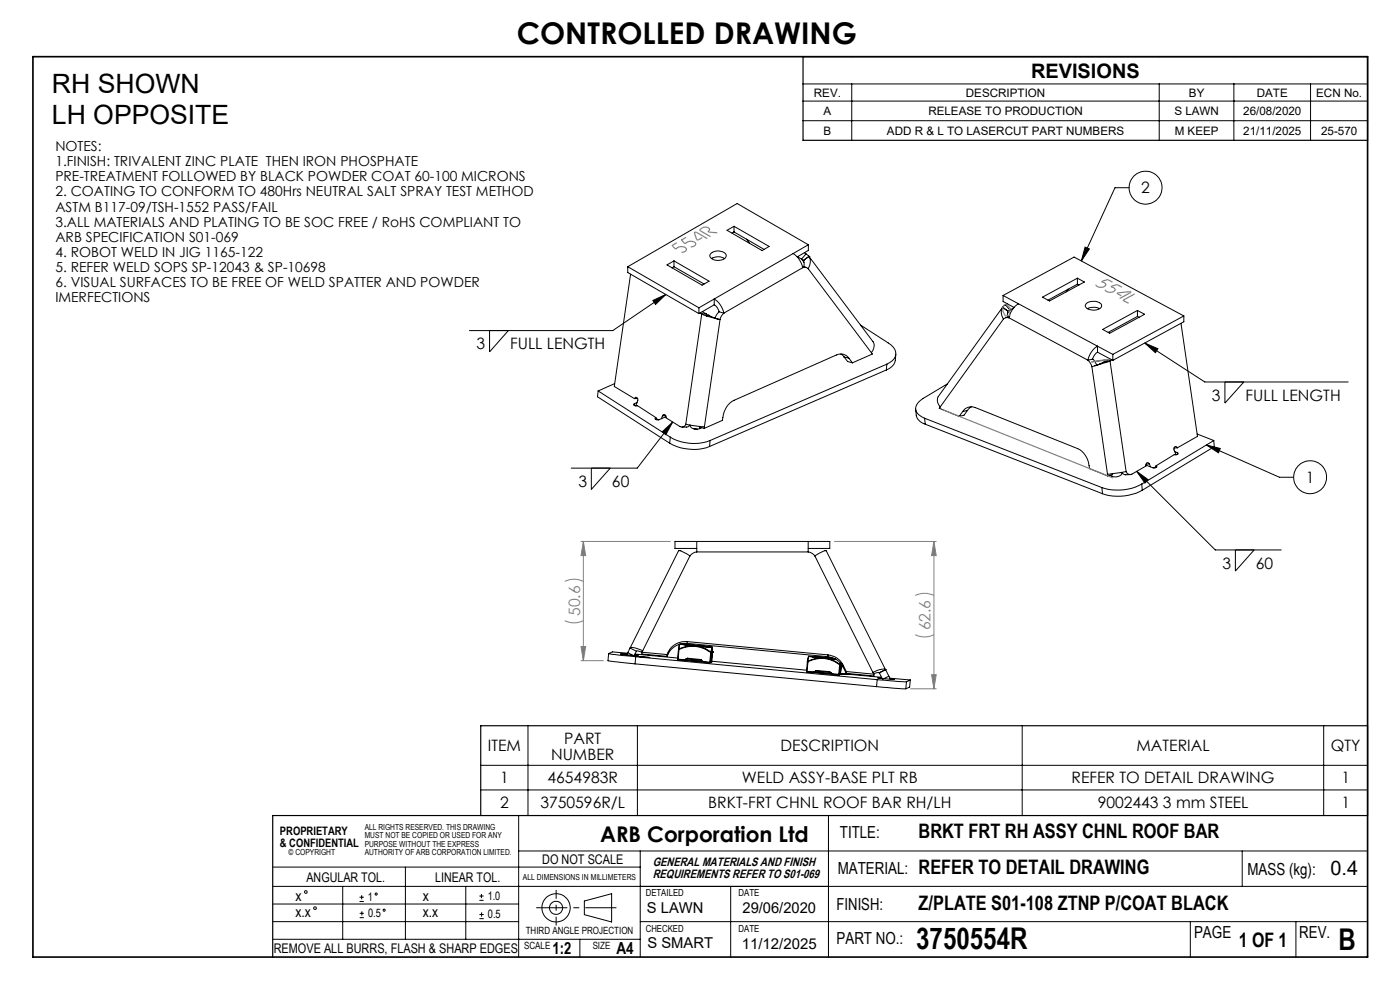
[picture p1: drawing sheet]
<svg xmlns="http://www.w3.org/2000/svg" width="297mm" height="210mm" viewBox="0 0 297 210" stroke-linecap="round" stroke-linejoin="round" font-family="sans-serif">
<g fill="none" stroke="#000" stroke-width=".21">
<path d="M170.4 17.8h119.7M180.7 17.8v12M245.9 17.8v12M261.8 17.8v12M278 17.8v12M170.4 21.4h119.7M170.4 25.6h119.7M239.5 39.8h-3l-7.1 15.5M133.2 56.6l15.1 8.7M133.2 56.6v1.2l15.1 8.7M133.8 58.2l-3.5 23.8 4.3 2.6M141.5 56.2l1.5-.9 7.4 4.3-1.5 .9z"/>
<path d="M143 55.3v1.3M143 56.6l6.4 3.6M143 56.6l-.4 .2M150.8 53.8a2.29 2.29 0 0 1 3.3 .3 1.26 1.26 0 0 1-1.6 1.1 1.71 1.71 0 0 1-1.9-.9zM151 54.8a2.63 2.63 0 0 1 2.7 0M154.2 48.9l1.5-.9 7.5 4.3-1.5 .9zM155.7 48v1.2M155.7 49.2l6.4 3.7M155.7 49.2l-.4 .3M158.4 50.7l.6 .9M168.2 53.8a4.5 4.5 0 0 1 2.1 3M169.2 54.5l.8 .5"/>
<path d="M170 55l.4 .3M170 55l.6 .6M170.3 56.5l.7 .2M170.3 56.8a1.05 1.05 0 0 1 1.2 .2M170.3 56.8l-16.7 9.6M170.4 55.3h.1M170.4 55.3a1.31 1.31 0 0 1 .1 1.3M170.6 53.6l.4 .3M171 53.9l.6 .5M171 53.9l-1 1.1M171.5 57l13.4 17.8M171.5 51.9l-15.1-8.7-23.2 13.4"/>
<path d="M171.5 51.9l-23.2 13.4M171.5 51.9v1.2l-2.4 1.4M171.6 54.3l13.6 18.2a2.08 2.08 0 0 1-.3 2.3M171.6 54.4a2.52 2.52 0 0 1-.1 2.6M171.6 54.4h.1M171.6 54.4l-1.2 .9M228.6 59v1.3M230.2 52.4l.9 .4-1.7 2.5zM103.9 70.1v4.5l3.9-4.5M138.5 63.7l2.8-1.2-2.2 2.1zM141.3 62.5l-11.3 7.6h-30.4M148.3 65.3v1.2"/>
<path d="M148.5 66.4l.4 .2M148.9 66.6l.9 .4M148.9 66.6l-3.4 23.4M148.9 66.6h.9M149 66.1l.8 .5M149.8 67h.1M149.8 67l3 .8M149.8 66.6l.5 .3M150.3 66.9l1 .4M150.3 66.9h.1M150.3 66.9l-.5 .1M151.3 67.3l1.5 .5"/>
<path d="M151.5 64.7v-1.3a4.7 4.7 0 0 1 2.1 3M151.5 64.7a2.22 2.22 0 0 1 1 1.4M151.5 64.7l-3.2 1.8M152.5 66.1l-.6 .8-.2 .6M152.5 66.1l1.1 .3M152.8 67.8l-3.4 22.7M153.6 66.4l-.6 .8-.2 .6M178.4 75.1l.7 .6M179.1 75.7l1 .3M179.1 75.7l.7 1 1 .3M180.1 76a2.06 2.06 0 0 0-2.7-.7l-21.6 9.6a4.7 4.7 0 0 0-2.6 4.3l-3.8 1.7M180.1 76l.7 1"/>
<path d="M182.6 69l5.8 3.7a2.35 2.35 0 0 1 1.3 3.4l-1.6 1.1M184.9 74.8l.2 .3-4.3 1.9M188 78.5l-37.5 16.2M188.1 77.2l-37.5 16.2M188.1 77.2l-.1 1.3M190 75.2a2.89 2.89 0 0 1-2 3.3M212.7 65.2l-13.8 19.2a2.02 2.02 0 0 0 .6 1.9M212.7 65.2h.1M212.7 65.2a2.34 2.34 0 0 0 .2 2.5M212.7 65.2l1.2 .9M212.7 65.2l1.2 .8M212.8 62.7l3.3 1.7"/>
<path d="M212.8 62.7l15.1-8.2 23.2 12.5M212.8 62.7v1.3l2.3 1.2M212.9 67.7l-13.4 18.6M213.3 64.7l-.6 .5M213.3 64.7l.9 1M213.7 64.4l-.4 .3M213.9 66.1l-.2 .6 .1 .6M213.9 66v.1M214 67.4a1.07 1.07 0 0 0-1.1 .3M214 67.4l16.8 9M214.1 67.2l-.7 .2M214.2 65.7l-.3 .3"/>
<path d="M214.2 65.7l-.5 .8M215.1 65.3l-.9 .4M216.1 64.4a4.5 4.5 0 0 0-2.1 3M216.1 64.4l16.7 9M221.2 63l7.4-4 1.4 .8-7.4 4zM226.6 61.3l-.4 .6M228.6 60.3l-6.3 3.4M228.6 60.3l.3 .2M230.4 64.4a2.5 2.5 0 0 1 3.3 .2 1.17 1.17 0 0 1-1.4 1.2h-.5a1.69 1.69 0 0 1-1.6-.9zM230.7 65.5l1.2-.3 1.4 .3M230.8 76.4l.4 .4 .4 1M231.6 77.8l3.3 22.8"/>
<path d="M231.8 76.2l.4 .4 .5 .9M231.8 76.2l-1 .2M232.8 73.4a4.5 4.5 0 0 0-2 3M232.8 74.7a2.31 2.31 0 0 0-1 1.5M232.8 73.4v1.3M232.8 73.4l3.3 1.8M232.8 74.7l3.3 1.7M233.3 77.2l-1.1 .4M233.9 69.9l7.4-4 1.5 .8-7.4 4zM234.1 76.9l-.8 .3M234.1 76.9h.1M234.1 76.9h.4"/>
<path d="M234.1 76.9h.5M234.5 76.9l-2.9 .9M234.5 76.9h.1M234.5 76.6l-.4 .3M235.4 76.1l-.9 .5M235.5 76.5l-.9 .4M235.5 76.5l3.4 23.5M235.5 76.5l-1 .1M235.9 76.3l-.4 .2M236.1 75.2v1.2M241.3 65.9v1.2M241.3 67.1l-6.2 3.4"/>
<path d="M241.3 67.1l.4 .2M242.9 72.8l2.7 1.2-.5 .8zM242.9 72.8l12.7 8.2h30.4M250.5 68.6l3.5 24-4.2 2.4M251.1 67l-15 8.2M251.1 67v1.3l-15 8.1M125.4 99.3v4.5l4.1-4.5M126.9 82.9l15.3 9.8M126.9 82.9l-.1 1.3 15.3 9.8M130.4 81.4l-3.5 1.5M134.6 85.6l-.2 .2 .1 .2 .8 .1 3.8 2.5M134.6 84.6a.41 .41 0 0 1 .6-.2 .41 .41 0 0 1 .1 .6l-.4 1.1"/>
<path d="M134.6 84.6h.7M134.6 85.6l-.1 .4M135.1 85.4l-.5 .2M139.1 88.7l.6 .4M139.1 88.6v.4M140.5 91.6l2.2-2.1-1.4 2.7zM140.5 88.2a.41 .41 0 0 1 .6-.2 .41 .41 0 0 1 .2 .6l3 1.9a.84 .84 0 0 0 1.2-.5M140.5 88.2l-.2 .6M140.5 88.2h.8M141.3 88.4l-1.7 .7-.5-.1-.1-.2 .1-.2M142.1 94a10.3 10.3 0 0 0 8.4 .7M142.2 92.7a9.9 9.9 0 0 0 8.4 .7"/>
<path d="M142.2 92.7l-.1 1.3M142.7 89.5l-7.5 9.8h-14M145.5 90l3.9 .5M146.3 90.2l-.4 .3-1.2 .1M146.4 90.2a1.36 1.36 0 0 0 2.1 .7l.3-.2M147.2 91h.8M148.4 90.4v.2l1 .3M149.4 90.5v.4M150.6 93.4l-.1 1.3M194.2 86.8a2.75 2.75 0 0 0 2.1 3.2M196.1 88.7l37.7 14.7M196.1 88.7l.2 1.3"/>
<path d="M196.3 90l37.6 14.7M199.5 86.3l-.3 .3 4.3 1.7M201 81.4l-5.2 3.1a2.39 2.39 0 0 0-1.4 2.9 3.5 3.5 0 0 0 1.7 1.3M204.2 87.3a2.18 2.18 0 0 1 2.7-.8l21.7 8.7a4.8 4.8 0 0 1 2.5 4.2l3.9 1.6M204.2 87.3l-.7 1M205.2 87.1l-1 .2M205.2 87.1l-.7 1-1 .2M206.1 86.3l-.9 .8M241.1 100l2.5 1.8-.7 .7zM241.1 100l16.7 16.7h14M243.1 98.7l1.7 .6 .6-.2-.1-.3M243.8 98.4a.42 .42 0 0 0-.6-.2 .42 .42 0 0 0-.1 .6l-3 1.8a.88 .88 0 0 1-1.2-.6"/>
<path d="M243.8 98.4l.3 .6M243.8 98.4l-.7 .1M245.3 98.8v.4M245.3 99l-.5 .3M249.2 95.8l.6 .2M249.8 95a.42 .42 0 0 0-.6-.2 .42 .42 0 0 0-.1 .6l.4 1.1M249.8 96l.1 .2-.1 .2h-.7l-3.8 2.4M249.8 95h-.7M249.8 96v.4M254 92.1l3.5 1.3M255.9 94.4l3 .7-.4 1zM255.9 94.4l15.5 6.8h3"/>
<path d="M257.5 93.4l-15.3 9.3M257.5 93.4l.1 1.3-15.3 9.3M259.9 81v4.5l4-4.5M144.2 116.8h-.2l-10.3 20.7M144.2 116.8h.1M144.2 116.8l2.2 1.1M146.4 117.9l-10.1 20.1M147.8 117.1a2.19 2.19 0 0 0-1.4 .8M147.8 114.9v2.2M147.8 117.1h23.6M147.8 116.3h-4.6v-1.4h32.8v1.4h-4.6M171.4 117.1l1 .4 .5 .4"/>
<path d="M171.4 114.9v2.2M172.9 117.9l12.3 24.7M175 116.8l-2.1 1.1M175 116.8h.1M175 116.8h.3l12.6 25.3M233.8 103.4l.1 1.3M234.9 100.6l.1 .4M236 100.5v.2l-1 .3M237.9 100.2v.1a1.23 1.23 0 0 1-1.7 .8l-.7-.3M238 100.2l.7 .5h1.1M238.9 100l-4 .6M242.2 102.7a10.7 10.7 0 0 1-8.4 .7"/>
<path d="M242.2 102.7l.1 1.3M242.3 104a10.7 10.7 0 0 1-8.4 .7M262.1 116.7v4.4l4-4.4M129.1 138.7l-.1 1.5 5.7 .6M132.2 138.8l-.6-.1 2.7 .3M132.2 138.8h.1M132.4 138.7l-.2 .1M132.4 138.7v.1M132.5 138.7l-.5-.1 .4 .1M132.5 138.7h.5M132.5 138.7v.1M133.1 138.6l-3.2-.3-.8 .4 5.8 .6"/>
<path d="M133.2 138.5l-.2 .4M133.7 137.5a3.4 3.4 0 0 1 2.6 .5M133.7 137.5l-.5 1M133.7 137.5l1.3 .6M134.5 139h.1M134.5 139l.6 .1-.5-.1M134.6 138.9h.3M134.6 139v.1M134.7 138.7l9.1 .9M134.9 139.3l51.2 4.9M134.9 139.3l-.2 1.5M134.9 139h-.3"/>
<path d="M134.9 138.9l.5 .1h-.5M134.9 138.9v.1M135 138.1h.3l.9 .3M135 138.1l-.5 1-1.3-.6M135.3 139.2l2.5 .3zM136.2 138.4l5.3 .4M136.2 138.4v.3l5.3 .5M136.3 138l-.1 .4M141.5 138.8v.4M141.8 138.3l-.3 .5M141.8 138.3v.4M141.8 138.7l-.3 .5"/>
<path d="M143.7 139.8l.2 .1M143.7 139.8h.2M143.9 139.8v.1M143.9 139.9h1.3M143.9 139.8l1.3 .1M143.9 137.8h.1M143.9 137.8l-.2 2M144 137.7l-.1 .1M144 137.7v.1M144 137.8a6.2 6.2 0 0 1 6.8 .6M144 137.8l-.1 2M144.1 136.7l-.2 1.1"/>
<path d="M144.3 136.6l6.8 .7M145 136.7l5.2 .5M145 136.7h.1M145.2 139.9l.6-.3 2.9 .3 .5 .4M145.6 139.8l3.3 .3M145.8 136.1a4 4 0 0 0-4 2.2M145.8 136.5a4 4 0 0 0-4 2.2M145.8 136.1l29.8 2.8M145.8 136.5l29.8 2.8M145.8 136.1v.4M145.8 139.6l-.5 .3M146.8 137h-.9l-1.9 .7"/>
<path d="M146.8 137l1.4 .1M146.8 137l-2.6-.3-.2 1M148.2 137.1l1.5 .5 1.1 .7M148.2 137.1l2.8 .2M150.2 137.2h.1M150.8 138.4h.1M150.8 138.4l-.2 2.1M150.8 138.3v.1M150.8 138.3l.1 .1M150.9 138.4l-.2 2.1M151 137.3l-.2 1M151 137.3h.1"/>
<path d="M151.1 137.3v1M151.1 138.3h.1M151.1 138.3v-.9l-.2 1M151.1 138.3l-.1 2.1M171.5 139.3l-.2 1.1M171.5 139.2h.1M171.6 139.2h.1M171.6 139.2l2.5 .4M171.6 139.2l-.3 1.1M171.6 139.2l5.4 .5M172.4 139.3l4.7 .4M172.4 139.3l4.8 .5"/>
<path d="M172.4 139.3h.1M174.1 139.6l-1.2 .1-1.6 .6M174.1 139.6l1.5 .1M175.6 139.7l1.5 .5 1.1 .7M175.6 139.7l1.7 .1M175.6 138.9a3.9 3.9 0 0 1 3.3 2.2M175.6 139.3a3.9 3.9 0 0 1 3.3 2.2M175.6 138.9v.4M112 153.9v19.1M134.7 140.8l51.2 4.9M135.2 153.9v19.1M149.2 140.3l1.4 .3"/>
<path d="M149.2 140.3l1.4 .2M149.2 140.4l-4.1-.4 4.2 .4M150.6 140.6h.1M150.6 140.5h.1M150.6 140.5v.1M150.7 140.5l-.1 .1M150.7 140.4l-.1 .2M150.7 140.4v.1M150.8 140.5h.1M150.9 140.4l-.2 .1M150.9 140.4v-.4l-.2 .4M151 140.4l-.1 .1"/>
<path d="M151 140.4h.1M151 140.4h-.1M151 140.3l20.1 1.9M171.1 142.4l.1 .1M171.1 142.4h.1M171.2 142.4v.1M171.2 142.5h1.4M171.2 142.4l1.4 .1M171.3 140.4h.1M171.3 140.4l-.2 2M171.3 140.3l.1 .1M171.3 140.3v.1"/>
<path d="M171.4 140.4a6.1 6.1 0 0 1 6.7 .6M171.4 140.4l-.2 2M172.5 142.6l4.2 .4M172.5 142.6l4.1 .3M172.6 142.5l.6-.3 2.8 .3 .5 .4M173 142.3l3.2 .4M173.2 142.2l-.6 .3M176.3 142.7h-.1l.2 .1M176.5 142.9l.3 .2 1.1 .1M176.5 142.9l1.4 .1M177.9 143h.1M177.9 143v.2"/>
<path d="M178 143.1l-.1 .1M178 143.1h.1M178 143v.1M178 143h.1M178.1 143.1h.1M178.1 141h.2M178.1 143l-.1 .1M178.1 141l-.2 2M178.2 140.9l-.1 .1M178.2 140.9l.1 .1M178.2 143v.1M178.3 143l-.2 .1"/>
<path d="M178.3 141l-.3 2M178.3 143v-.4l-.2 .4M178.3 140.6l-.1 .3M178.3 142.9l-.1 .1M178.3 142.9h.1M178.3 143l8.7 .7M178.3 142.9v.1M178.3 140.7v.3M178.5 140.9h.1M178.5 140.9l-.2 2M178.9 141.1l.6 1.3M178.9 141.5l.6 1.3"/>
<path d="M178.9 141.1v.4M179.5 142.8l5.9 .6v-.4M179.5 142.4v.4M179.5 142.4l5.9 .6M185.2 142.6l.2 .4M185.9 145.7l6.3 .4M186.1 144.2l6.2 .4M186.1 144.2l-.2 1.5M186.5 142.7h-.3l-.9 .2M186.5 142.7l.7 1.4 1.4-.7M186.5 142.7h.1M186.7 143.9h.4"/>
<path d="M186.8 143.9l-.6-.1 .5 .1M186.8 143.9h.1M186.9 143.8l-.1 .1M186.9 143.8v.1M186.9 143.8l-.5-.1 .5 .1M186.9 143.8h.2M187.5 144l2.1 .1h-.5M187.9 142.1a3.4 3.4 0 0 0-2.7 .5M187.9 142.1l.7 1.3M187.9 142.1h.1M187.9 142.1l-1.4 .6M188.6 143.4l.3 .7"/>
<path d="M188.8 143.9l4.3 .3M188.8 144h.5M189.1 144.1h.1M189.3 144l-.2 .1M189.3 144l.5 .1-.5-.1M189.3 144h.1M192.3 144.6l-.1 1.5M193.1 144.2l-.8 .4M193.1 144.2l-.1 1.6-.8 .3M216.9 153.9v19.1M280.8 153.9v19.1M102 162.3h188.1"/>
<path d="M102 167.6h188.1M102 173h188.1M110 173v30M175.8 173v30M57.9 188h232.2M57.9 195.5h52.1M57.9 191.8h52.1M57.9 199.2h77.9M57.9 183.9h77.9M72.7 188v11.2M76.3 191.2h.9M76.3 190.3h.9"/>
<path d="M76.3 194.7h.9M76.3 193.7h.9M76.7 189.9v.9M76.8 193.3v.9M86 183.9v15.3M98.8 188v11.2M101.7 194.9h.9M101.7 194h.9M101.7 191h.9M101.7 190.1h.9M102.1 189.6v.9M102.2 193.5v.9"/>
<path d="M110 180.5h180.1M123 199.2v3.8M124 191.1l5.8-1.5v6l-5.8-1.6zM135.8 180.5v22.5M135.8 195.5h154.3M155 188v15M252.5 195.5v7.5M263.5 180.5v7.5M274.9 195.5v7.5"/>
<circle cx="243" cy="39.8" r="3.5"/>
<circle cx="277.9" cy="101.2" r="3.5"/>
<circle cx="64.9" cy="189.2" r=".29"/>
<circle cx="66.8" cy="192.6" r=".29"/>
<circle cx="79.8" cy="189.6" r=".22"/>
<circle cx="81.5" cy="193.1" r=".22"/>
<circle cx="118" cy="192.6" r="3"/>
<circle cx="118" cy="192.6" r="1.38"/>
</g>
<g fill="none" stroke="#808080" stroke-width=".21">
<path d="M123.3 114.9h18.9M123.8 114.9l.4 3h-.9zM123.8 114.9v25.3M177 114.9h21.6M198.1 114.9l.5 3h-1zM198.1 114.9v31.2M119.8 131.6a4.5 4.5 0 0 0 4 0M119.8 123.3a4.5 4.5 0 0 1 4 0M123.3 137.2h.9l-.4 3zM194.1 134.6a4.5 4.5 0 0 0 4 0M194.1 126.3a4.5 4.5 0 0 1 4 0M123.3 140.2h4.7"/>
<path d="M193.1 146.1h5.5M197.6 143.1h1l-.5 3z"/>
</g>
<path d="M143.6 51.5l-1 .6 .7 .7a1.72 1.72 0 0 1 2.3 0l-.1 .5-.9 .2M145.6 50.3l-1 .6 .7 .7a1.53 1.53 0 0 1 2.3 .1l-.4 .5-.7 .2M149 50.4l-.8 .5h-.4l-.5-1.6h.4l2.3 1.3M152.2 49.4l-1.8-.2-.2-.1a.49 .49 0 0 0 .3-.6 .49 .49 0 0 0-.6-.3l-.7 .1-.6 .3-.1 .3 2.2 1.3M236 59.9l-1-.6-1.2 .4a.85 .85 0 0 1 .7 .9 1.32 1.32 0 0 1-2-.2M213 64.7l.5-.3 .9 1.1-.2 .1a.83 .83 0 0 0 .1 1.2l-1 .3-.1-.3-.5-1.1 .1-.6zM231.5 76.8l3.9-.6zM237.9 62.8l-.9-.6 2.7-.4 .2 .2-2.4 1.3M238 60.9l-1-.5-1.2 .4a.85 .85 0 0 1 .7 .8 1.32 1.32 0 0 1-2-.2M240.7 62.4l-2.4 1.3 1.1 .6M199.9 86.9l36.2 14.5" fill="none" stroke="#808080" stroke-width=".25"/>
<path d="M113.7 192.6h17.1" fill="none" stroke="#000" stroke-width=".21" stroke-dasharray="15.2 1.3 1.3 1.3" stroke-dashoffset="8.6" stroke-linecap="butt"/>
<path d="M118 196.3v-7.5" fill="none" stroke="#000" stroke-width=".21" stroke-dasharray="15.2 1.3 1.3 1.3" stroke-dashoffset="13.4" stroke-linecap="butt"/>
<path d="M170.4 12h119.7v17.8h-119.7zM102 173v-19.1h188.1v19.1h-232.2v30" fill="none" stroke="#000" stroke-width=".25"/>
<path d="M7 12h283.1v191h-283.1z" fill="none" stroke="#000" stroke-width=".35"/>
<path d="M197.6 143.1h1l-.5 3zM198.1 114.9l.5 3h-1zM123.3 137.2h.9l-.4 3zM123.8 114.9l.4 3h-.9z" fill="#808080"/>
<path d="M138.5 63.7l2.8-1.2-2.2 2.1zM140.5 91.6l2.2-2.1-1.4 2.7zM255.9 94.4l3 .7-.4 1zM230.2 52.4l.9 .4-1.7 2.5zM242.9 72.8l2.7 1.2-.5 .8zM241.1 100l2.5 1.8-.7 .7z" fill="#000"/>
<g font-size="6.3">
<text x="109.6" y="9.4">CONTROLLED DRAWING</text>
<text x="194.4" y="201.4">3750554R</text>
<text x="284" y="201.6">B</text>
</g>
<g font-size="5.6">
<text x="11" y="19.8">RH SHOWN</text>
<text x="11" y="26.4">LH OPPOSITE</text>
</g>
<text font-size="4.6" x="127.3" y="178.7">ARB Corporation Ltd</text>
<g font-size="4.2">
<text x="218.7" y="16.5">REVISIONS</text>
<text x="194.9" y="177.8">BRKT FRT RH ASSY CHNL ROOF BAR</text>
<text x="194.9" y="185.4">REFER TO DETAIL DRAWING</text>
<text x="282.2" y="185.6">0.4</text>
<text x="194.9" y="193">Z/PLATE S01-108 ZTNP P/COAT BLACK</text>
<text x="262.8" y="200.9">1 OF 1</text>
</g>
<g font-size="3.5">
<text x="178.2" y="177.8">TITLE:</text>
<text x="177.7" y="185.4">MATERIAL:</text>
<text x="264.7" y="185.6">MASS (kg):</text>
<text x="177.5" y="193">FINISH:</text>
<text x="117.2" y="202.3">1:2</text>
<text x="130.8" y="202.3">A4</text>
<text x="177.5" y="200.2">PART NO.:</text>
<text x="253.3" y="198.9">PAGE</text>
<text x="275.6" y="198.9">REV.</text>
</g>
<g font-size="3.3">
<text x="242.1" y="41">2</text>
<text x="101.1" y="74.1">3</text>
<text x="108.2" y="74.1">FULL LENGTH</text>
<text x="257.1" y="85">3</text>
<text x="264.2" y="85">FULL LENGTH</text>
<text x="122.7" y="103.3">3</text>
<text x="129.8" y="103.3">60</text>
<text x="277" y="102.4">1</text>
<text x="259.3" y="120.6">3</text>
<text x="266.4" y="120.6">60</text>
<text x="103.5" y="159.3">ITEM</text>
<text x="116.9" y="161.2">NUMBER</text>
<text x="119.7" y="157.7">PART</text>
<text x="165.6" y="159.3">DESCRIPTION</text>
<text x="241.1" y="159.3">MATERIAL</text>
<text x="282.3" y="159.3">QTY</text>
<text x="106.1" y="166.1">1</text>
<text x="116.1" y="166.1">4654983R</text>
<text x="157.4" y="166.1">WELD ASSY-BASE PLT RB</text>
<text x="227.3" y="166.1">REFER TO DETAIL DRAWING</text>
<text x="284.6" y="166.1">1</text>
<text x="106.1" y="171.5">2</text>
<text x="114.7" y="171.5">3750596R/L</text>
<text x="150.3" y="171.5">BRKT-FRT CHNL ROOF BAR RH/LH</text>
<text x="232.9" y="171.5">9002443 3 mm STEEL</text>
<text x="284.6" y="171.5">1</text>
</g>
<g font-size="3.3" fill="#808080">
<text x="123" y="130.7" transform="rotate(-90 123 130.7)">50.6</text>
<text x="197.4" y="133.7" transform="rotate(-90 197.4 133.7)">62.6</text>
</g>
<g font-size="3.2">
<text x="62.7" y="191.1">x</text>
<text x="89.7" y="191.2">x</text>
<text x="62.7" y="194.6">x.x</text>
<text x="89.7" y="194.4">x.x</text>
<text x="137.2" y="193.6">S LAWN</text>
<text x="157.5" y="193.6">29/06/2020</text>
<text x="137.3" y="201.1">S SMART</text>
<text x="157.4" y="201.3">11/12/2025</text>
</g>
<g font-size="2.9">
<text x="11.8" y="32.1">NOTES:</text>
<text x="11.8" y="35.3">1.FINISH: TRIVALENT ZINC PLATE THEN IRON PHOSPHATE</text>
<text x="11.8" y="38.5">PRE-TREATMENT FOLLOWED BY BLACK POWDER COAT 60-100 MICRONS</text>
<text x="11.8" y="41.7">2. COATING TO CONFORM TO 480Hrs NEUTRAL SALT SPRAY TEST METHOD</text>
<text x="11.8" y="44.9">ASTM B117-09/TSH-1552 PASS/FAIL</text>
<text x="11.8" y="48.1">3.ALL MATERIALS AND PLATING TO BE SOC FREE / RoHS COMPLIANT TO</text>
<text x="11.8" y="51.3">ARB SPECIFICATION S01-069</text>
<text x="11.8" y="54.5">4. ROBOT WELD IN JIG 1165-122</text>
<text x="11.8" y="57.7">5. REFER WELD SOPS SP-12043 &amp; SP-10698</text>
<text x="11.8" y="60.9">6. VISUAL SURFACES TO BE FREE OF WELD SPATTER AND POWDER</text>
<text x="11.8" y="64.1">IMERFECTIONS</text>
</g>
<g font-size="2.8">
<text x="115" y="183.2">DO NOT SCALE</text>
<text x="65" y="187.1">ANGULAR TOL.</text>
<text x="92.3" y="187.1">LINEAR TOL.</text>
<text x="58.1" y="202.1">REMOVE ALL BURRS, FLASH &amp; SHARP EDGES</text>
</g>
<g font-size="2.6">
<text x="138.5" y="183.7">GENERAL MATERIALS AND FINISH</text>
<text x="138.5" y="186.2">REQUIREMENTS REFER TO S01-069</text>
</g>
<g font-size="2.5">
<text x="172.7" y="20.5">REV.</text>
<text x="204.9" y="20.5">DESCRIPTION</text>
<text x="252.2" y="20.5">BY</text>
<text x="266.6" y="20.5">DATE</text>
<text x="279.2" y="20.5">ECN No.</text>
<text x="174.7" y="24.4">A</text>
<text x="174.7" y="28.6">B</text>
<text x="188.2" y="28.6">ADD R &amp; L TO LASERCUT PART NUMBERS</text>
<text x="196.9" y="24.4">RELEASE TO PRODUCTION</text>
<text x="249.1" y="24.4">S LAWN</text>
<text x="249.2" y="28.6">M KEEP</text>
<text x="263.7" y="24.4">26/08/2020</text>
<text x="263.7" y="28.6">21/11/2025</text>
<text x="280.3" y="28.6">25-570</text>
<text x="59.4" y="177.1">PROPRIETARY</text>
<text x="59.4" y="179.6">&amp; CONFIDENTIAL</text>
<text x="78" y="191.2">1</text>
<text x="103.5" y="190.9">1.0</text>
<text x="78.1" y="194.6">0.5</text>
<text x="103.5" y="194.8">0.5</text>
</g>
<g font-size="2.1">
<text x="137" y="190.1">DETAILED</text>
<text x="156.7" y="190.1">DATE</text>
<text x="137" y="197.6">CHECKED</text>
<text x="156.7" y="197.6">DATE</text>
<text x="111.2" y="201.4">SCALE</text>
<text x="111.5" y="198.2">THIRD ANGLE PROJECTION</text>
<text x="125.7" y="201.4">SIZE</text>
</g>
<g font-size="1.8">
<text x="77.4" y="176.1">ALL RIGHTS RESERVED. THIS DRAWING</text>
<text x="77.4" y="177.9">MUST NOT BE COPIED OR USED FOR ANY</text>
<text x="77.4" y="179.6">PURPOSE WITHOUT THE EXPRESS</text>
<text x="61.2" y="181.4">© COPYRIGHT</text>
<text x="77.4" y="181.4">AUTHORITY OF ARB CORPORATION LIMITED.</text>
<text x="110.9" y="186.6">ALL DIMENSIONS IN MILLIMETERS</text>
</g>
</svg>
